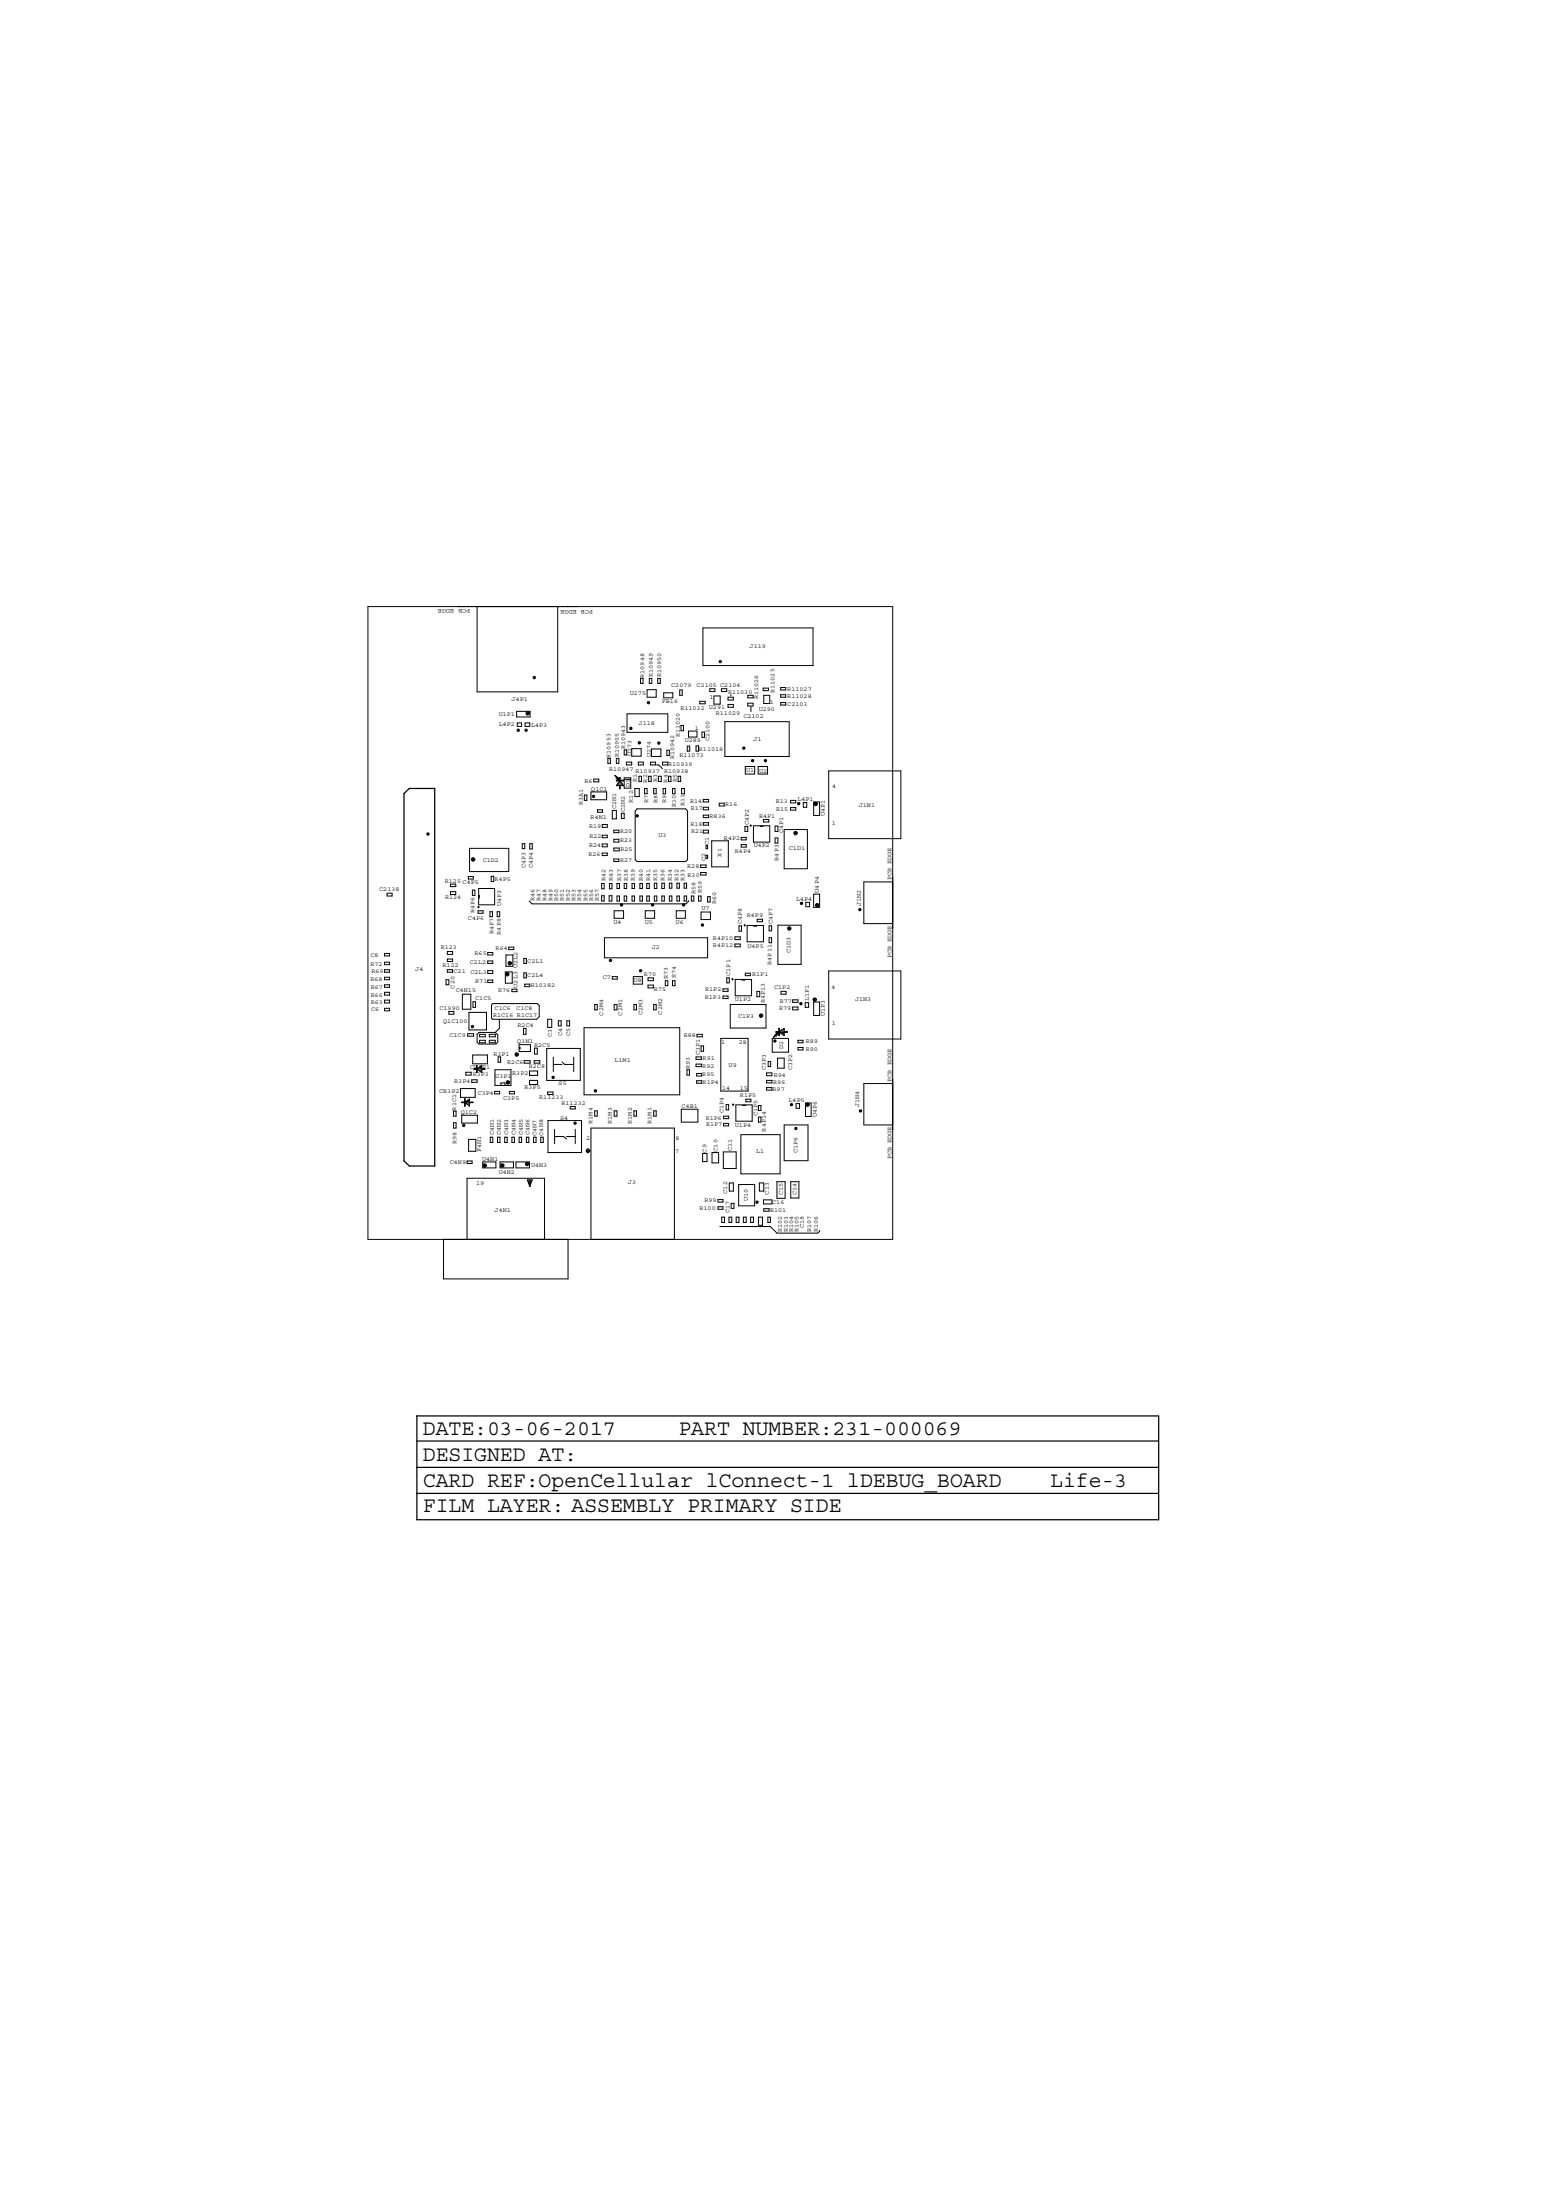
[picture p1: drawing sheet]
<svg xmlns="http://www.w3.org/2000/svg" width="210mm" height="297mm" viewBox="0 0 210 297" stroke-linecap="round" stroke-linejoin="round" font-family="sans-serif">
<path d="M54.5 107.1l.7-.7h3.5v51h-3.5l-.7-.7zM101.3 111.4l.1 .1zM64.5 122.4l.1 .1zM98.8 132.1l.1 .1zM100.5 124.9l.1 .1zM98.9 149.1l.1 .1zM56.3 191.1v14.1h100.1v-14M56.3 198.1h100.1M56.3 191.2h100.1M56.3 194.5h100M56.3 201.6h100" fill="none" stroke="#000" stroke-width=".17"/>
<g fill="none" stroke="#000" stroke-width=".13">
<path d="M49.7 81.9h70.8v85.4h-70.8zM64.4 81.9v11.5h10.9v-11.5M69.7 96h1.8v.8h-1.8zM69.8 97.6h.6v.5h-.6zM70.9 97.6h.6v.5h-.6zM71.1 96.1h.3l.1 .2-.1 .2h-.2h-.1zM71.1 96.2h.2v.2h-.2zM71.2 96.2l.1 .1zM84.6 96.4h5.5v2.5h-5.5zM86.4 91.6h.4v.7h-.4zM87.3 93.1h1.3v1h-1.3zM87.6 91.6h.4v.7h-.4z"/>
<path d="M88.8 91.6h.3v.7h-.3zM89.6 93.5h1.2v.7h-1.2zM91.7 93.2h.4v.7h-.4zM91.9 97.9h.3v.8h-.3zM92.9 98.7h1.2v.8h-1.2zM94.4 94.7h.8v.3h-.8zM94.7 98.8h.4v.7h-.4zM94.9 84.8h14.8v5h-14.8zM95.8 93h.7v.4h-.7zM96.4 94h.8v1.1h-.8zM97.4 93h.7v.4h-.7zM97.8 97.4h8.7v4.7h-8.7z"/>
<path d="M98.3 94.1h.7v.4h-.7zM98.3 95.1h.7v.4h-.7zM98.6 93.8v.2M100.9 93.9h.7v.3h-.7zM100.9 94.9h.7v.4h-.7zM101.3 95.4v.7M103 92.9h.7v.3h-.7zM103.1 93.9h.8v1.1h-.8zM105.4 92.8h.6v.4h-.6zM105.4 93.8h.6v.3h-.6zM105.4 94.8h.6v.4h-.6zM60.8 119.4h.7v.3h-.7z"/>
<path d="M63.2 118.3h.7v.4h-.7zM63.4 114.5h5.3v3.2h-5.3zM63.7 115.9h.3l.1 .1-.1 .2-.2 .1-.1-.1zM63.7 115.9h.3v.2h-.3zM63.8 116l.1 .1zM64.6 119.9h2.2v2.2h-2.2zM66.3 118.3h.3v.7h-.3zM70.5 113.9h.3v.7h-.3zM71.5 113.9h.3v.7h-.3zM78.9 107.3h.3v.8h-.3zM79.8 106.9h2.1v1.1h-2.1zM80.1 105.2h.7v.4h-.7z"/>
<path d="M80.6 109.3h.7v.4h-.7zM81.2 119.3h.3v.7h-.3zM81.3 111.3h.7v.4h-.7zM81.3 112.8h.7v.3h-.7zM81.3 113.9h.7v.4h-.7zM81.3 115.2h.7v.3h-.7zM82 102.4h.4v.7h-.4zM82.3 119.3h.3v.7h-.3zM82.6 109.4h.6v1.2h-.6zM82.8 113.3h.7v.4h-.7zM82.8 112.1h.7v.3h-.7zM82.8 116h.7v.3h-.7z"/>
<path d="M82.8 114.5h.8v.4h-.8zM83.1 104.8h.1M83.2 106h1M83.2 105.3h1v.1h-.5l.5 .7h-.5v.4h-.1v-.4h-.4l.4-.7h-.4zM83.2 102.4h.3v.7h-.3zM83.3 119.3h.3v.6h-.3zM83.3 105.9h.7M83.4 105.2h.1M83.4 105h.1M83.4 105.7h.5M83.5 105.3l-.4-.3h.3l-.4-.3 .5 .4h-.2l.3 .2v-.3h.1v.3M83.6 105.5h.2"/>
<path d="M83.6 106.4h.1M83.6 106.2h.1M83.6 105.2h.1M83.9 109.8h.3v.7h-.3zM84.2 105h.9v1.4h-.9zM84.2 119.3h.4v.6h-.4zM84.2 101.2h.4v.7h-.4zM84.2 105.2h.9M84.5 102.9h.8v.4h-.8zM85.3 101.1h1.2v1h-1.2zM85.3 119.3h.3v.6h-.3zM85.7 106.4h.6v1.1h-.6z"/>
<path d="M86 109.2h6.5l.3 .3v6.6l-.3 .2h-6.5l-.3-.2v-6.6zM86.1 102.9h.7v.4h-.7zM86.2 104.8h.4v.7h-.4zM86.4 119.3h.3v.6h-.3zM87 106.4h.3v.8h-.3zM87.3 119.3h.3v.6h-.3zM87.5 104.8h.4v.7h-.4zM87.8 102.9h.7v.4h-.7zM87.9 101.1h1.3v1h-1.3zM88.2 106.4h.4v.8h-.4zM88.3 119.2h.3v.7h-.3zM88.6 103.3h.3l.5 .5"/>
<path d="M88.9 104.8h.3v.7h-.3zM89.3 119.2h.4v.7h-.4zM89.4 102.9h.7v.4h-.7zM89.5 106.4h.3v.8h-.3zM90 101.3h.3v.7h-.3zM90.2 104.8h.4v.7h-.4zM90.3 119.2h.4v.7h-.4zM90.8 106.4h.3v.8h-.3zM91.4 119.2h.3v.7h-.3zM91.5 104.8h.4v.7h-.4zM92 106.4h.4v.8h-.4zM92.3 119.2h.4v.7h-.4z"/>
<path d="M92.8 100.7h.3v.7h-.3zM93.9 100.7h.4v.7h-.4zM94.6 116.8h.7v.3h-.7zM94.6 117.8h.7v.3h-.7zM94.9 107.9h.7v.4h-.7zM94.9 109h.7v.3h-.7zM94.9 110h.7v.4h-.7zM94.9 111.1h.7v.3h-.7zM94.9 112.1h.7v.4h-.7zM95.3 114.1h.2v.5h-.2zM95.3 115.5h.2v.4h-.2zM96.1 113.5h2.2v3.5h-2.2z"/>
<path d="M97.1 108.4h.6v.4h-.6zM100 113h.7v.4h-.7zM100 114h.7v.4h-.7zM100.5 111.6h.4v.6h-.4zM100.6 103.5h1.3v1h-1.3zM101.7 111.5h2.2v2.2h-2.2zM102.3 103.5h1.3v1h-1.3zM102.6 111.5v.1h.4v-.1M103 110.6h.8v.4h-.8zM104.6 111.5h.4v.7h-.4zM104.6 113.1h.4v.7h-.4zM105.8 112h3.2v5.3h-3.2z"/>
<path d="M106.7 108.1h.7v.3h-.7zM106.7 109h.7v.4h-.7zM107.2 112.3h.3l.1 .2-.1 .1-.1 .1-.2-.1zM107.3 112.4h.2v.2h-.2zM107.3 112.4l.1 .1zM108.4 108.3h.5v.7h-.5zM109.8 108.3h.8v1.8h-.8zM109.9 108.4h.3l.1 .1-.1 .2-.1 .1-.2-.1zM110 108.4h.2v.2h-.2zM110 108.5l.1 .1zM111.8 104.1h9.8v9.1h-9.8zM120.5 119.1h-3.9v5.6h3.9"/>
<path d="M51.9 128.7h.7v.3h-.7zM51.9 129.9h.7v.3h-.7zM51.9 130.9h.7v.4h-.7zM51.9 131.9h.7v.4h-.7zM51.9 132.9h.7v.4h-.7zM51.9 134h.7v.3h-.7zM51.9 135h.7v.4h-.7zM51.9 136.1h.7v.4h-.7zM52.2 120.6h.7v.4h-.7zM60.2 132.3h.4v.6h-.4zM60.4 130.9h.7v.4h-.7zM60.4 128.5h.7v.3h-.7z"/>
<path d="M60.4 129.5h.7v.3h-.7zM60.6 136.5h.7v.4h-.7zM60.8 120.4h.7v.4h-.7zM62.4 134.2h1.1v2h-1.1zM63.1 139.5h.8v.4h-.8zM63.3 136.7h2.4v2.3h-2.4zM63.8 120.2h.3v.7h-.3zM63.8 135.2h.4v.8h-.4zM64.4 139.6l.2-.2h2.2l.4 .3v1l-.3 .2h-2.3l-.2-.2zM64.5 123h.7v.3h-.7zM64.6 120.9h.1v.3h-.1M64.7 139.6h.8v.4h-.8z"/>
<path d="M65.8 132.3h.7v.3h-.7zM65.8 128.6h.7v.3h-.7zM65.8 129.7h.7v.4h-.7zM65.8 131h.7v.4h-.7zM66 139.6h.8v.4h-.8zM66.1 123.1h.4v.7h-.4zM66.5 135.5h6l.3 .2v1.6l-.4 .3h-5.9l-.2-.2v-1.7zM67.1 123.1h.3v.7h-.3zM67.4 137.6v1.2l-.6 .6M68.2 131.2h.9v1.5h-.9zM68.3 128.9h.9v1.5h-.9zM68.3 131.4h.3l.1 .1-.1 .2-.1 .1-.2-.1z"/>
<path d="M68.4 131.4h.2v.2h-.2zM68.4 131.5l.1 .1zM68.6 129.9h.4v.1v.2l-.2 .1-.2-.1zM68.7 127.9h.6v.3h-.6zM68.7 129.9h.2v.2h-.2zM68.8 130v.1zM69.1 133.5h.7v.4h-.7zM70.7 138.8h.3v.8h-.3zM70.7 131.3h.3v.7h-.3zM70.7 129.4h.3v.7h-.3zM70.8 132.9h.7v.3h-.7zM73.9 137.6h.6v1.1h-.6z"/>
<path d="M75.4 137.8h.3v.7h-.3zM76.5 137.8h.4v.7h-.4zM78.8 138.7h12.9v9.1h-12.9zM80.3 135.6h.3v.7h-.3zM81.2 120.9h.3v.7h-.3zM81.6 126.6h13.9v2.7h-13.9zM82.2 120.9h.4v.7h-.4zM82.6 131.8h.7v.4h-.7zM82.9 135.6h.4v.7h-.4zM82.9 123h1.3v1h-1.3zM83.3 121h.3v.6h-.3zM84.2 121h.4v.6h-.4z"/>
<path d="M85.3 121h.3v.6h-.3zM85.5 131.8h1.2v1.1h-1.2zM85.6 135.6h.3v.7h-.3zM86.4 121h.3v.6h-.3zM87.1 123h1.2v1h-1.2zM87.3 121h.3v.6h-.3zM87.5 132h.7v.4h-.7zM87.5 133h.7v.4h-.7zM88.2 135.6h.4v.7h-.4zM88.3 121h.3v.6h-.3zM89.3 121h.4v.6h-.4zM89.8 132.4h.3v.7h-.3z"/>
<path d="M90.3 121h.4v.6h-.4zM90.8 132.4h.3v.7h-.3zM91.3 123h1.2v1h-1.2zM91.4 121h.3v.6h-.3zM92.3 121h.4v.6h-.4zM92.9 121.6l-.3 .4h-20.8l-.4-.4M93.3 121h.3v.6h-.3zM94.1 139.6h.7v.4h-.7zM94.3 121h.3v.6h-.3zM94.6 123.1h1.3v1h-1.3zM95.5 121h.3v.8h-.3zM97.6 133.5h.7v.3h-.7z"/>
<path d="M97.6 134.5h.7v.3h-.7zM98.1 132h.3v.7h-.3zM98.6 135.6h4.8v3.2h-4.8zM99.2 126.5h.7v.3h-.7zM99.2 127.4h.7v.4h-.7zM99.2 132.2h2.2v2.2h-2.2zM99.7 125h.4v.7h-.4zM100.2 132.2v.1h.3v-.1M100.6 131.4h.7v.3h-.7zM100.8 124.9h2.2v2.2h-2.2zM101.8 124.9v.1h.3v-.1M102.2 133.8h.3v.8h-.3z"/>
<path d="M102.2 124.1h.7v.3h-.7zM102.5 136.9h.4l.1 .2-.1 .2h-.2h-.2zM102.6 137h.2v.2h-.2zM102.7 137.1l.1 .1zM103.8 125h.3v.7h-.3zM103.8 126.6h.3v.7h-.3zM104.5 139.9h.1M104.6 139.7h.1M104.7 139.7h.2M104.7 139.5h.1M104.8 139.5v.2l.3-.3-.4 .5v-.2l-.3 .4zM104.9 139.5h.1"/>
<path d="M105 124.9h3.1v5.3h-3.1zM105.1 139.7h.1M105.1 139.5h.1M105.1 139.2h.1M105.1 139h.1M105.1 138.9h.1M105.1 139.4v.4h.1v-.4M105.2 139.4h-.5v-.1h.4v-.5h.1v.5l.6-.5v.5h.5v.1h-1.1M105.2 139.4l.6 .4v-.4M105.2 139.2h.6M105.4 133.8h.7v.4h-.7zM105.5 139.5h.3"/>
<path d="M105.5 139h.3M105.7 139.7h.1M105.7 138.9h.1M106.4 125.2h.3l.1 .1-.1 .2-.2 .1-.1-.1zM106.4 125.2h.2v.2h-.2zM106.5 125.3l.1 .1zM107 135h.7v.3h-.7zM107 136h.7v.3h-.7zM108.7 135.4h.4v.6h-.4zM108.8 121.8h.5v.6h-.5zM109.8 134.8h.3l.1 .1-.1 .2-.2 .1-.1-.1zM109.8 120.7h.8v1.8h-.8z"/>
<path d="M109.8 135.3h.8v1.8h-.8zM109.8 134.8h.3v.3h-.3zM109.9 134.9l.1 .1zM110.1 122h.4v.2v.2h-.2h-.2zM110.2 122.1h.2v.2h-.2zM110.2 122.2h.1zM111.8 131.1h9.8v9.2h-9.8zM61.2 150h.4v.7h-.4zM61.2 151.6h.4v.7h-.4zM62.1 147h2v1.1h-2zM62.3 150.6h2.1v1h-2.1zM62.7 149.2h.1"/>
<path d="M62.7 149h.1M62.7 148.4h.1v.4l.6-.4v.4h.4v.1h-1.5v-.1h.4zM62.7 148.7h.1M62.7 148.5h.1M62.7 148.9v.4h.1v-.4l.6 .4v-.4M62.9 148.7h.5M62.9 144.8h.7v.3h-.7zM63 149h.4M63 156.7h.7v.4h-.7zM63.1 148.5h.3M63.2 149.2h.2M63.2 153.8h1v1.6h-1z"/>
<path d="M63.7 145.8h.7v.3h-.7zM63.8 142.4h2v1.2h-2zM64 144.3h1.4v.1h-.4v.4l-.6-.4v.4h-.1v-.4h-.3zM64.3 144.6h.1M64.3 144.5h.1M64.3 144.1h.1M64.3 144h.1M64.3 144.3v-.5h.1v.5l.6-.5v.5M64.6 144.5h.4M64.6 144.1h.4M64.7 140.4h.8v.4h-.8zM64.8 144.6h.2"/>
<path d="M64.8 144h.2M65.2 156.9h1.7v.8h-1.7zM65.3 157.2h.3l.1 .1-.1 .2-.2 .1-.1-.1zM65.3 157.2h.2v.2h-.2zM65.4 157.3l.1 .1zM66 140.4h.8v.4h-.8zM66.2 153.5h.3v.7h-.3zM66.8 147.3h.6v.4h-.6zM66.8 144.4h2.2v2.1h-2.2zM67.1 153.5h.4v.7h-.4zM67.2 142.7h.4v.7h-.4zM67.5 156.9h1.8v.8h-1.8z"/>
<path d="M67.6 146.5v-.3h.6v.3M67.6 157.2h.4v.1v.2l-.2 .1-.2-.1zM67.7 157.2h.2v.2h-.2zM67.7 157.3l.1 .1zM68.1 153.5h.4v.7h-.4zM68.4 146h.3l.1 .1-.1 .2-.2 .1-.1-.1zM68.4 146h.3v.2h-.3zM68.5 146.1l.1 .1zM68.7 147.3h.7v.4h-.7zM69.1 153.5h.3v.7h-.3zM69.6 142.2h.3l.1 .1-.1 .2-.2 .1-.1-.1zM69.6 142.2h.2v.3h-.2z"/>
<path d="M69.6 156.9h1.9v.8h-1.9zM69.7 142.3l.1 .1zM70.1 141.4h.1v.2h-.1M70.1 153.5h.3v.7h-.3zM70.1 141h1.5v1h-1.5zM70.7 143.2h.8v.3h-.8zM71 157h.3l.1 .1-.1 .2-.2 .1-.1-.1zM71 157.1h.2v.2h-.2zM71 153.5h.4v.7h-.4zM71.1 157.1l.1 .1zM71.2 159.3h.6l-.3 .9zM71.3 159.4h.4l-.2 .8z"/>
<path d="M71.5 145.9h1.1v.5h-1.1zM71.5 144.6h1.1v.6h-1.1zM71.5 159.3v.9M72 153.5h.3v.7h-.3zM72.1 143.2h.8v.3h-.8zM72.1 141.5h.4v.8h-.4zM73 153.5h.3v.7h-.3zM73.8 141.5h4.5v4.4h-4.5zM73.9 147.4h.7v.4h-.7zM74 151.3h4.5v4.3h-4.5zM74.7 143.7h1.2M74.7 142.7v2"/>
<path d="M74.8 153.4h1.3l.4 .4M74.8 152.5v1.9M75.9 143.4l.3 .3h1.2M76.5 153.4h1.1M77 149.4h.6v.3h-.6zM77.4 142.7v2M77.6 152.5v1.9M79.1 155.5h.5M79.1 155.3h.5M79.2 155.2h.3l.1 .1-.1 .2-.2 .1-.1-.1zM79.2 155.1h.3M79.3 155.6h.1"/>
<path d="M80.3 150h.3v.7h-.3zM82.9 150h.4v.7h-.4zM85.6 150h.3v.7h-.3zM88.2 150h.4v.7h-.4zM91.9 149.8h2.3v1.7h-2.3zM92.7 144.4h.3v.7h-.3zM93.9 143.7h.8v.3h-.8zM93.9 142.7h.8v.3h-.8zM94 144.9h.7v.4h-.7zM94 145.9h.7v.3h-.7zM94.6 141.2h.4v.7h-.4zM94.8 155.7h.6v1.1h-.6z"/>
<path d="M96.1 155.6h.9v1.4h-.9zM97.3 140.2h3.7v7.1h-3.7zM97.6 155.5h1.8v2.3h-1.8zM97.7 150.7h.6v.3h-.6zM97.7 151.7h.6v.3h-.6zM98 149.1h.3v.7h-.3zM98.4 159.7h.6v1.1h-.6zM99.3 149.2h2.2v2.2h-2.2zM99.7 159.9h2.2v2.9h-2.2zM100 153.2h5.3v5.3h-5.3zM100.2 149.2h.4M100.7 148.4h.6v.3h-.6z"/>
<path d="M102.4 149.2h.3v.7h-.3zM102.4 150.8h.3v.7h-.3zM102.5 159.7h.6v1.1h-.6zM103.5 144.8h.7v.4h-.7zM103.5 145.9h.7v.3h-.7zM103.5 146.8h.7v.4h-.7zM103.7 143.3h.3v.7h-.3zM104.2 140.2h2.2v1.8h-2.2zM104.9 159.5h1.1v2.3h-1.1zM104.9 142.9h.9v1.3h-.9zM105.8 151.9h3.3v4.8h-3.3zM106.7 159.5h1.1v2.2h-1.1z"/>
<path d="M107.4 149h.5v.6h-.5zM107.7 140.4h.7v.4h-.7zM107.7 141.4h.7v.3h-.7zM108.7 148.9h.8v1.8h-.8zM108.8 149h.3l.1 .1-.1 .2-.1 .1-.2-.1zM108.9 149h.2v.2h-.2zM108.9 149.1l.1 .1zM120.5 146.3h-3.9v5.6h3.9M59.9 167.3v5.4h16.8v-5.4M63 167.3v-8.2h10.5v8.2M79.8 167.3v-15h11.2v15M96.9 161.9h.7v.4h-.7z"/>
<path d="M96.9 162.9h.7v.4h-.7zM97.2 165.6h6.8l.9 .9h5.5l.2-.3v-.1M97.4 164.3h.4v.7h-.4zM98.4 164.3h.4v.7h-.4zM98.7 162.5h.4v.6h-.4zM99.4 164.3h.3v.7h-.3zM100.3 164.3h.4v.7h-.4zM101.3 164.3h.4v.7h-.4zM102.4 164.3h.5v1.1h-.5zM103 162h1.2v.5h-1.2zM103.1 163.2h.7v.3h-.7zM103.6 164.3h.4v.7h-.4z"/>
</g>
<g fill="none" stroke="#000" stroke-width=".25">
<path d="M69.9 98.5h.1v.1h-.1zM70.9 98.5h.2v.1h-.2zM72 91.4h.2v.1h-.2zM85.1 98.3h.1v.1h-.1zM87.4 94.8h.2v.1h-.2zM97.1 89.2h.2v.2h-.2zM57.7 112.5h.1v.2h-.1zM80 107.4h.2v.2h-.2zM85.9 110.1h.2v.1h-.2zM86.2 100.2h.2v.1h-.2zM88.8 100.2h.2v.2h-.2zM100.3 100.9h.2v.2h-.2z"/>
<path d="M101.5 102.6h.1v.2h-.1zM103.2 102.6h.2v.2h-.2zM107.7 108.4h.2v.2h-.2zM63.7 138.5h.1v.2h-.1zM82.3 129.6h.2v.1h-.2zM83.8 122.1h.1v.1h-.1zM86.4 131h.1v.1h-.1zM88 122.1h.1v.1h-.1zM92.2 122.1h.1v.1h-.1zM94.7 124.8h.2v.1h-.2zM108 135.4h.2v.2h-.2zM108.1 121.9h.1v.1h-.1z"/>
<path d="M116 122.7h.1v.2h-.1zM62.5 151.9h.1v.1h-.1zM74.6 145.4h.1v.1h-.1zM77.5 151.6h.2v.1h-.2zM80.3 147.2h.1v.1h-.1zM104.5 140.5h.1v.1h-.1zM106.7 149.1h.2v.1h-.2zM107.3 152.3h.2v.1h-.2zM116.1 149.9h.1v.1h-.1zM102.1 162.2h.1v.2h-.1z"/>
</g>
<g font-size="2.9">
<text x="57.1" y="193.7">DATE:03-06-2017</text>
<text x="57.1" y="197.2">DESIGNED AT:</text>
<text x="91.6" y="193.7">PART NUMBER:231-000069</text>
<text x="57.1" y="200.8">CARD REF:OpenCellular lConnect-1 lDEBUG_BOARD</text>
<text x="141.7" y="200.8">Life-3</text>
<text x="57.1" y="204.1">FILM LAYER: ASSEMBLY PRIMARY SIDE</text>
</g>
<g font-size=".8">
<text x="63.5" y="82.3" transform="rotate(-180 63.5 82.3)">PCB EDGE</text>
<text x="80.1" y="82.4" transform="rotate(-180 80.1 82.4)">PCB EDGE</text>
<text x="101.2" y="87.4">J119</text>
<text x="69" y="94.6">J4P1</text>
<text x="85" y="93.8">U275</text>
<text x="87" y="91.5" transform="rotate(-90 87 91.5)">R10948</text>
<text x="88.1" y="91.4" transform="rotate(-90 88.1 91.4)">R10949</text>
<text x="89.2" y="91.5" transform="rotate(-90 89.2 91.5)">R10950</text>
<text x="89.3" y="95">FB16</text>
<text x="90.6" y="92.7">C2079</text>
<text x="91.8" y="95.8">R11032 U291</text>
<text x="94" y="92.7">C2105 C2104</text>
<text x="95.8" y="94.3">1</text>
<text x="98.3" y="93.7">R11030</text>
<text x="102.3" y="94.4" transform="rotate(-90 102.3 94.4)">R11026</text>
<text x="103.9" y="95">1</text>
<text x="104.5" y="93.5" transform="rotate(-90 104.5 93.5)">R11025</text>
<text x="106.3" y="95.3">C2103</text>
<text x="106.3" y="93.2">R11027</text>
<text x="106.3" y="94.3">R11028</text>
<text x="67.3" y="98">L4P2</text>
<text x="67.3" y="96.6">U1P1</text>
<text x="71.7" y="98.1">L4P3</text>
<text x="84.4" y="101.2" transform="rotate(-90 84.4 101.2)">R10943</text>
<text x="86.2" y="97.9">J118</text>
<text x="91.7" y="99.5" transform="rotate(-90 91.7 99.5)">R11020</text>
<text x="92.4" y="100.2">U289</text>
<text x="93.8" y="98.5">1</text>
<text x="94.3" y="101.3">R11018</text>
<text x="95.8" y="100.1" transform="rotate(-90 95.8 100.1)">C2100</text>
<text x="96.6" y="96.6">R11029</text>
<text x="100.3" y="97">C2102</text>
<text x="101.7" y="100">J1</text>
<text x="102.4" y="96">U290</text>
<text x="78.9" y="105.6">R6</text>
<text x="79.8" y="106.7">Q1C1</text>
<text x="82.2" y="104.1">R10947</text>
<text x="82.4" y="102.3" transform="rotate(-90 82.4 102.3)">R10953</text>
<text x="83.5" y="102.2" transform="rotate(-90 83.5 102.2)">R10955</text>
<text x="85" y="106.3" transform="rotate(-90 85 106.3)">D1</text>
<text x="85.2" y="102.1" transform="rotate(-90 85.2 102.1)">U273</text>
<text x="85.8" y="104.3">R10937 R10938</text>
<text x="85.9" y="105.6" transform="rotate(-90 85.9 105.6)">R1</text>
<text x="87.3" y="105.6" transform="rotate(-90 87.3 105.6)">R2</text>
<text x="87.8" y="102.3" transform="rotate(-90 87.8 102.3)">U274</text>
<text x="88.7" y="105.6" transform="rotate(-90 88.7 105.6)">R3</text>
<text x="90.1" y="105.6" transform="rotate(-90 90.1 105.6)">R4</text>
<text x="90.2" y="103.4">R10939</text>
<text x="91" y="102.5" transform="rotate(-90 91 102.5)">R10942</text>
<text x="91.4" y="105.6" transform="rotate(-90 91.4 105.6)">R5</text>
<text x="91.7" y="102.3">R11073</text>
<text x="100.7" y="104.2">U1</text>
<text x="102.4" y="104.3">U2</text>
<text x="112.3" y="106.4">4</text>
<text x="78.7" y="108.7" transform="rotate(-90 78.7 108.7)">R3A1</text>
<text x="79.5" y="111.7">R19</text>
<text x="79.5" y="113.1">R22</text>
<text x="79.7" y="110.5">R4N1</text>
<text x="83.1" y="109.3" transform="rotate(-90 83.1 109.3)">C2N1</text>
<text x="83.7" y="112.5">R20</text>
<text x="83.7" y="113.7">R23</text>
<text x="84.3" y="109.7" transform="rotate(-90 84.3 109.7)">C2N2</text>
<text x="85.4" y="108.3" transform="rotate(-90 85.4 108.3)">R12</text>
<text x="87.5" y="108.4" transform="rotate(-90 87.5 108.4)">R7</text>
<text x="88.7" y="108.4" transform="rotate(-90 88.7 108.4)">R8</text>
<text x="88.9" y="113">U3</text>
<text x="89.9" y="108.4" transform="rotate(-90 89.9 108.4)">R9</text>
<text x="91.2" y="108.9" transform="rotate(-90 91.2 108.9)">R10</text>
<text x="92.4" y="108.8" transform="rotate(-90 92.4 108.8)">R11</text>
<text x="93.1" y="108.4">R14</text>
<text x="93.2" y="111.5">R18</text>
<text x="93.2" y="109.4">R17</text>
<text x="93.3" y="112.5">R21</text>
<text x="95.8" y="110.5">R836</text>
<text x="97.7" y="113.4">R4P2</text>
<text x="97.9" y="108.8">R16</text>
<text x="101" y="111.4" transform="rotate(-90 101 111.4)">C4P2</text>
<text x="102.4" y="110.5">R4P1</text>
<text x="104.7" y="108.4">R13</text>
<text x="104.7" y="109.4">R15</text>
<text x="105.7" y="112.5" transform="rotate(-90 105.7 112.5)">C4P1</text>
<text x="107.6" y="108.1">L4P1</text>
<text x="111.3" y="110.2" transform="rotate(-90 111.3 110.2)">U4P1</text>
<text x="112.3" y="111.3">1</text>
<text x="115.9" y="109">J1N1</text>
<text x="60" y="119.1">R125</text>
<text x="62.4" y="119.4">C4P5</text>
<text x="65.2" y="116.3">C1D2</text>
<text x="66.8" y="118.9">R4P5</text>
<text x="70.9" y="117.2" transform="rotate(-90 70.9 117.2)">C4P3</text>
<text x="71.9" y="117.2" transform="rotate(-90 71.9 117.2)">C4P4</text>
<text x="79.4" y="115.6">R26</text>
<text x="79.5" y="114.4">R24</text>
<text x="81.7" y="118.9" transform="rotate(-90 81.7 118.9)">R42</text>
<text x="82.7" y="118.9" transform="rotate(-90 82.7 118.9)">R43</text>
<text x="83.7" y="116.4">R27</text>
<text x="83.7" y="114.9">R25</text>
<text x="83.8" y="118.9" transform="rotate(-90 83.8 118.9)">R37</text>
<text x="84.8" y="118.9" transform="rotate(-90 84.8 118.9)">R38</text>
<text x="85.7" y="118.9" transform="rotate(-90 85.7 118.9)">R39</text>
<text x="86.7" y="118.9" transform="rotate(-90 86.7 118.9)">R40</text>
<text x="87.8" y="118.9" transform="rotate(-90 87.8 118.9)">R41</text>
<text x="88.7" y="118.9" transform="rotate(-90 88.7 118.9)">R35</text>
<text x="89.7" y="118.9" transform="rotate(-90 89.7 118.9)">R36</text>
<text x="90.7" y="118.9" transform="rotate(-90 90.7 118.9)">R34</text>
<text x="91.6" y="119" transform="rotate(-90 91.6 119)">R32</text>
<text x="92.4" y="118.9" transform="rotate(-90 92.4 118.9)">R33</text>
<text x="92.8" y="117.2">R28</text>
<text x="92.8" y="118.3">R30</text>
<text x="95.2" y="116.2" transform="rotate(-90 95.2 116.2)">C2</text>
<text x="95.7" y="114" transform="rotate(-90 95.7 114)">C1</text>
<text x="97.4" y="115.6" transform="rotate(-90 97.4 115.6)">X1</text>
<text x="99.2" y="115.2">R4P4</text>
<text x="101.7" y="114.4">U4P2</text>
<text x="105.1" y="116.2" transform="rotate(-90 105.1 116.2)">R4P3</text>
<text x="106.5" y="114.8">C1D1</text>
<text x="120.3" y="118.8" transform="rotate(-90 120.3 118.8)">PCB EDGE</text>
<text x="51.2" y="120.3">C2138</text>
<text x="60.1" y="121.4">R124</text>
<text x="63.2" y="124.1">C4P6</text>
<text x="64.1" y="123.3" transform="rotate(-90 64.1 123.3)">R4P6</text>
<text x="67.6" y="122.3" transform="rotate(-90 67.6 122.3)">U4P3</text>
<text x="72.1" y="121.6" transform="rotate(-90 72.1 121.6)">R46</text>
<text x="72.9" y="121.7" transform="rotate(-90 72.9 121.7)">R47</text>
<text x="73.7" y="121.6" transform="rotate(-90 73.7 121.6)">R48</text>
<text x="74.5" y="121.6" transform="rotate(-90 74.5 121.6)">R49</text>
<text x="75.3" y="121.6" transform="rotate(-90 75.3 121.6)">R50</text>
<text x="76.1" y="121.6" transform="rotate(-90 76.1 121.6)">R51</text>
<text x="76.9" y="121.6" transform="rotate(-90 76.9 121.6)">R52</text>
<text x="77.7" y="121.7" transform="rotate(-90 77.7 121.7)">R53</text>
<text x="78.4" y="121.7" transform="rotate(-90 78.4 121.7)">R54</text>
<text x="79.3" y="121.7" transform="rotate(-90 79.3 121.7)">R55</text>
<text x="80.1" y="121.6" transform="rotate(-90 80.1 121.6)">R56</text>
<text x="80.8" y="121.7" transform="rotate(-90 80.8 121.7)">R57</text>
<text x="82.8" y="124.7">U4</text>
<text x="87" y="124.7">U5</text>
<text x="91.2" y="124.7">U6</text>
<text x="93.9" y="120.8" transform="rotate(-90 93.9 120.8)">R58</text>
<text x="94.7" y="122.9">U7</text>
<text x="94.7" y="120.5" transform="rotate(-90 94.7 120.5)">R59</text>
<text x="96.6" y="122.1" transform="rotate(-90 96.6 122.1)">R60</text>
<text x="100.1" y="124.8" transform="rotate(-90 100.1 124.8)">C4P8</text>
<text x="100.8" y="123.8">R4P9</text>
<text x="104.3" y="124.8" transform="rotate(-90 104.3 124.8)">C4P7</text>
<text x="107.4" y="121.6">L4P4</text>
<text x="110.5" y="120.5" transform="rotate(-90 110.5 120.5)">U4P4</text>
<text x="116.2" y="122.3" transform="rotate(-90 116.2 122.3)">J1N2</text>
<text x="50" y="129.3">C8</text>
<text x="50" y="130.4">R72</text>
<text x="50.1" y="131.3">R69</text>
<text x="56" y="131.1">J4</text>
<text x="59.5" y="128.2">R123</text>
<text x="59.7" y="130.6">R122</text>
<text x="61.2" y="131.4">C21</text>
<text x="63.4" y="130.1">C2L2</text>
<text x="63.5" y="131.5">C2L3</text>
<text x="64.1" y="129">R65</text>
<text x="66.6" y="126.1" transform="rotate(-90 66.6 126.1)">R4P7</text>
<text x="66.9" y="128.3">R64</text>
<text x="67.6" y="126.2" transform="rotate(-90 67.6 126.2)">R4P8</text>
<text x="71.2" y="130">C2L1</text>
<text x="71.2" y="131.9">C2L4</text>
<text x="86.9" y="131.8">R70</text>
<text x="88" y="128.1">J2</text>
<text x="96.2" y="126.9">R4P10</text>
<text x="96.2" y="127.9">R4P12</text>
<text x="98.6" y="131.7" transform="rotate(-90 98.6 131.7)">C1P1</text>
<text x="100.9" y="127.9">U4P5</text>
<text x="101.5" y="131.8">R1P1</text>
<text x="104.1" y="130.2" transform="rotate(-90 104.1 130.2)">R4P11</text>
<text x="106.7" y="128.7" transform="rotate(-90 106.7 128.7)">C1D3</text>
<text x="120.3" y="129.4" transform="rotate(-90 120.3 129.4)">PCB EDGE</text>
<text x="50" y="132.4">R68</text>
<text x="50" y="133.5">R67</text>
<text x="50" y="135.5">R63</text>
<text x="50" y="134.6">R66</text>
<text x="50.1" y="136.5">C6</text>
<text x="59.3" y="136.3">C1990</text>
<text x="61.3" y="133.5" transform="rotate(-90 61.3 133.5)">C20</text>
<text x="61.5" y="134">C4N15</text>
<text x="64.1" y="135">C1C5</text>
<text x="64.1" y="132.7">R71</text>
<text x="66.5" y="137.3">R1C16 R1C17</text>
<text x="66.8" y="136.4">C1C6</text>
<text x="67.2" y="133.9">R76</text>
<text x="69.7" y="136.4">C1C8</text>
<text x="69.8" y="133.3" transform="rotate(-90 69.8 133.3)">U2L3 U2L2</text>
<text x="71.6" y="133.3">R10382</text>
<text x="81.4" y="132.2">C7</text>
<text x="81.4" y="137.1" transform="rotate(-90 81.4 137.1)">C2M4</text>
<text x="84" y="137.1" transform="rotate(-90 84 137.1)">C2M1</text>
<text x="85.6" y="132.5">U8</text>
<text x="86.7" y="137" transform="rotate(-90 86.7 137)">C2M3</text>
<text x="88.3" y="133.8">R75</text>
<text x="89.4" y="137" transform="rotate(-90 89.4 137)">C2M2</text>
<text x="90.1" y="132.2" transform="rotate(-90 90.1 132.2)">R73</text>
<text x="91.2" y="132.1" transform="rotate(-90 91.2 132.1)">R74</text>
<text x="95.1" y="134.9">R1P3</text>
<text x="95.2" y="133.8">R1P2</text>
<text x="99.2" y="135.1">U1P2</text>
<text x="99.6" y="137.5">C1P3</text>
<text x="103.2" y="135.4" transform="rotate(-90 103.2 135.4)">R4P13</text>
<text x="104.5" y="133.5">C1P2</text>
<text x="105.2" y="136.4">R79</text>
<text x="105.2" y="135.4">R77</text>
<text x="109.2" y="135.2" transform="rotate(-90 109.2 135.2)">L1P1</text>
<text x="111.3" y="137.1" transform="rotate(-90 111.3 137.1)">U1P3</text>
<text x="112.2" y="133.5">4</text>
<text x="115.4" y="135.1">J1N3</text>
<text x="59.8" y="138.2">Q1C100</text>
<text x="60.7" y="140">C1C9</text>
<text x="66.6" y="142.5">R3P1</text>
<text x="68.5" y="143.6">R2C6</text>
<text x="69.8" y="140.8">Q3N1</text>
<text x="69.9" y="138.7">R2C4</text>
<text x="72.1" y="141.3">R2C5</text>
<text x="74.5" y="140" transform="rotate(-90 74.5 140)">C3</text>
<text x="75.9" y="139.9" transform="rotate(-90 75.9 139.9)">C4</text>
<text x="77" y="139.9" transform="rotate(-90 77 139.9)">C5</text>
<text x="82.9" y="143.3">L1M1</text>
<text x="92.3" y="140.1">R88</text>
<text x="94.4" y="142.4" transform="rotate(-90 94.4 142.4)">C3P1</text>
<text x="94.8" y="143.1">R91</text>
<text x="97.3" y="141">1</text>
<text x="99.7" y="141">28</text>
<text x="105.7" y="141.7" transform="rotate(-90 105.7 141.7)">D2</text>
<text x="108.8" y="141.8">R90</text>
<text x="108.8" y="140.9">R89</text>
<text x="112.3" y="138.4">1</text>
<text x="59.3" y="147.5">CR3P2</text>
<text x="61.3" y="146.2">R3P4</text>
<text x="61.6" y="149.9" transform="rotate(-90 61.6 149.9)">R1C1</text>
<text x="63.4" y="144.3">CR3P1</text>
<text x="63.8" y="145.2">R3P3</text>
<text x="64.5" y="147.8">C3P4</text>
<text x="66.8" y="145.5">U3P1</text>
<text x="67.9" y="148.5">C3P5</text>
<text x="69.1" y="145.1">R3P2</text>
<text x="70.8" y="147">R3P5</text>
<text x="71.4" y="144.2">R2C8</text>
<text x="72.8" y="148.4">R11233</text>
<text x="75.4" y="146.5">S5</text>
<text x="75.8" y="149.2">R11232</text>
<text x="92" y="149.5">C4B1</text>
<text x="93.1" y="144.3" transform="rotate(-90 93.1 144.3)">R93</text>
<text x="94.8" y="145.3">R95</text>
<text x="94.8" y="144.1">R92</text>
<text x="94.8" y="146.3">R1P4</text>
<text x="97.5" y="147.2">14</text>
<text x="98.3" y="144">U9</text>
<text x="99.9" y="148.1">R1P5</text>
<text x="99.9" y="147.1">15</text>
<text x="103.4" y="144.4" transform="rotate(-90 103.4 144.4)">C3P3</text>
<text x="104.3" y="147.3">R97</text>
<text x="104.4" y="146.3">R96</text>
<text x="104.4" y="145.3">R94</text>
<text x="106.4" y="148.8">L4P5</text>
<text x="106.9" y="144.5" transform="rotate(-90 106.9 144.5)">C3P2</text>
<text x="116" y="149.5" transform="rotate(-90 116 149.5)">J1N4</text>
<text x="120.3" y="146" transform="rotate(-90 120.3 146)">PCB EDGE</text>
<text x="61.6" y="154.4" transform="rotate(-90 61.6 154.4)">R98</text>
<text x="62.2" y="150.3">Q1C2</text>
<text x="64.9" y="155.5" transform="rotate(-90 64.9 155.5)">F4N1</text>
<text x="66.6" y="153.3" transform="rotate(-90 66.6 153.3)">C4N1</text>
<text x="67.6" y="153.3" transform="rotate(-90 67.6 153.3)">C4N2</text>
<text x="68.6" y="153.3" transform="rotate(-90 68.6 153.3)">C4N3</text>
<text x="69.6" y="153.3" transform="rotate(-90 69.6 153.3)">C4N4</text>
<text x="70.6" y="153.3" transform="rotate(-90 70.6 153.3)">C4N5</text>
<text x="71.5" y="153.3" transform="rotate(-90 71.5 153.3)">C4N6</text>
<text x="72.4" y="153.3" transform="rotate(-90 72.4 153.3)">C4N7</text>
<text x="73.3" y="153.3" transform="rotate(-90 73.3 153.3)">C4N8</text>
<text x="75.6" y="151.1">S4</text>
<text x="79.1" y="153.9">2</text>
<text x="80" y="151.7" transform="rotate(-90 80 151.7)">R1M4</text>
<text x="82.6" y="151.7" transform="rotate(-90 82.6 151.7)">R1M3</text>
<text x="85.3" y="151.7" transform="rotate(-90 85.3 151.7)">R1M2</text>
<text x="87.9" y="151.7" transform="rotate(-90 87.9 151.7)">R1M1</text>
<text x="91.1" y="155.6">7</text>
<text x="91.2" y="153.9">8</text>
<text x="95.2" y="151.1">R1P6</text>
<text x="95.3" y="152">R1P7</text>
<text x="95.3" y="155.6" transform="rotate(-90 95.3 155.6)">C9</text>
<text x="96.8" y="155.5" transform="rotate(-90 96.8 155.5)">C10</text>
<text x="97.7" y="150.3" transform="rotate(-90 97.7 150.3)">C1P4</text>
<text x="98.8" y="155.4" transform="rotate(-90 98.8 155.4)">C11</text>
<text x="99.2" y="152.2">U1P4</text>
<text x="102.1" y="155.7">L1</text>
<text x="102.2" y="150.6" transform="rotate(-90 102.2 150.6)">C1P5</text>
<text x="103.4" y="152.8" transform="rotate(-90 103.4 152.8)">R4P14</text>
<text x="107.7" y="155.6" transform="rotate(-90 107.7 155.6)">C1P6</text>
<text x="110.2" y="150.8" transform="rotate(-90 110.2 150.8)">U4P6</text>
<text x="60.7" y="157.2">C4N9</text>
<text x="64.3" y="160">19</text>
<text x="65.1" y="156.7">U4N1</text>
<text x="67.3" y="158.4">U4N2</text>
<text x="71.7" y="157.5">U4N3</text>
<text x="84.8" y="159.9">J3</text>
<text x="98.1" y="161.1" transform="rotate(-90 98.1 161.1)">C12</text>
<text x="103.8" y="161.3" transform="rotate(-90 103.8 161.3)">C13</text>
<text x="105.7" y="161.4" transform="rotate(-90 105.7 161.4)">C15</text>
<text x="107.5" y="161.4" transform="rotate(-90 107.5 161.4)">C14</text>
<text x="120.3" y="156.5" transform="rotate(-90 120.3 156.5)">PCB EDGE</text>
<text x="66.8" y="163.6">J4N1</text>
<text x="94.4" y="163.3">R100</text>
<text x="95.1" y="162.3">R99</text>
<text x="98.5" y="163.7" transform="rotate(-90 98.5 163.7)">C17</text>
<text x="100.9" y="162.2" transform="rotate(-90 100.9 162.2)">U10</text>
<text x="103.9" y="163.6">R101</text>
<text x="104.2" y="162.5">C16</text>
<text x="105.5" y="166.3" transform="rotate(-90 105.5 166.3)">R102</text>
<text x="106.3" y="166.3" transform="rotate(-90 106.3 166.3)">R103</text>
<text x="107.1" y="166.3" transform="rotate(-90 107.1 166.3)">R104</text>
<text x="107.8" y="166.3" transform="rotate(-90 107.8 166.3)">R105</text>
<text x="108.5" y="165.8" transform="rotate(-90 108.5 165.8)">C18</text>
<text x="109.5" y="166.3" transform="rotate(-90 109.5 166.3)">R107</text>
<text x="110.4" y="166.3" transform="rotate(-90 110.4 166.3)">R106</text>
</g>
</svg>
